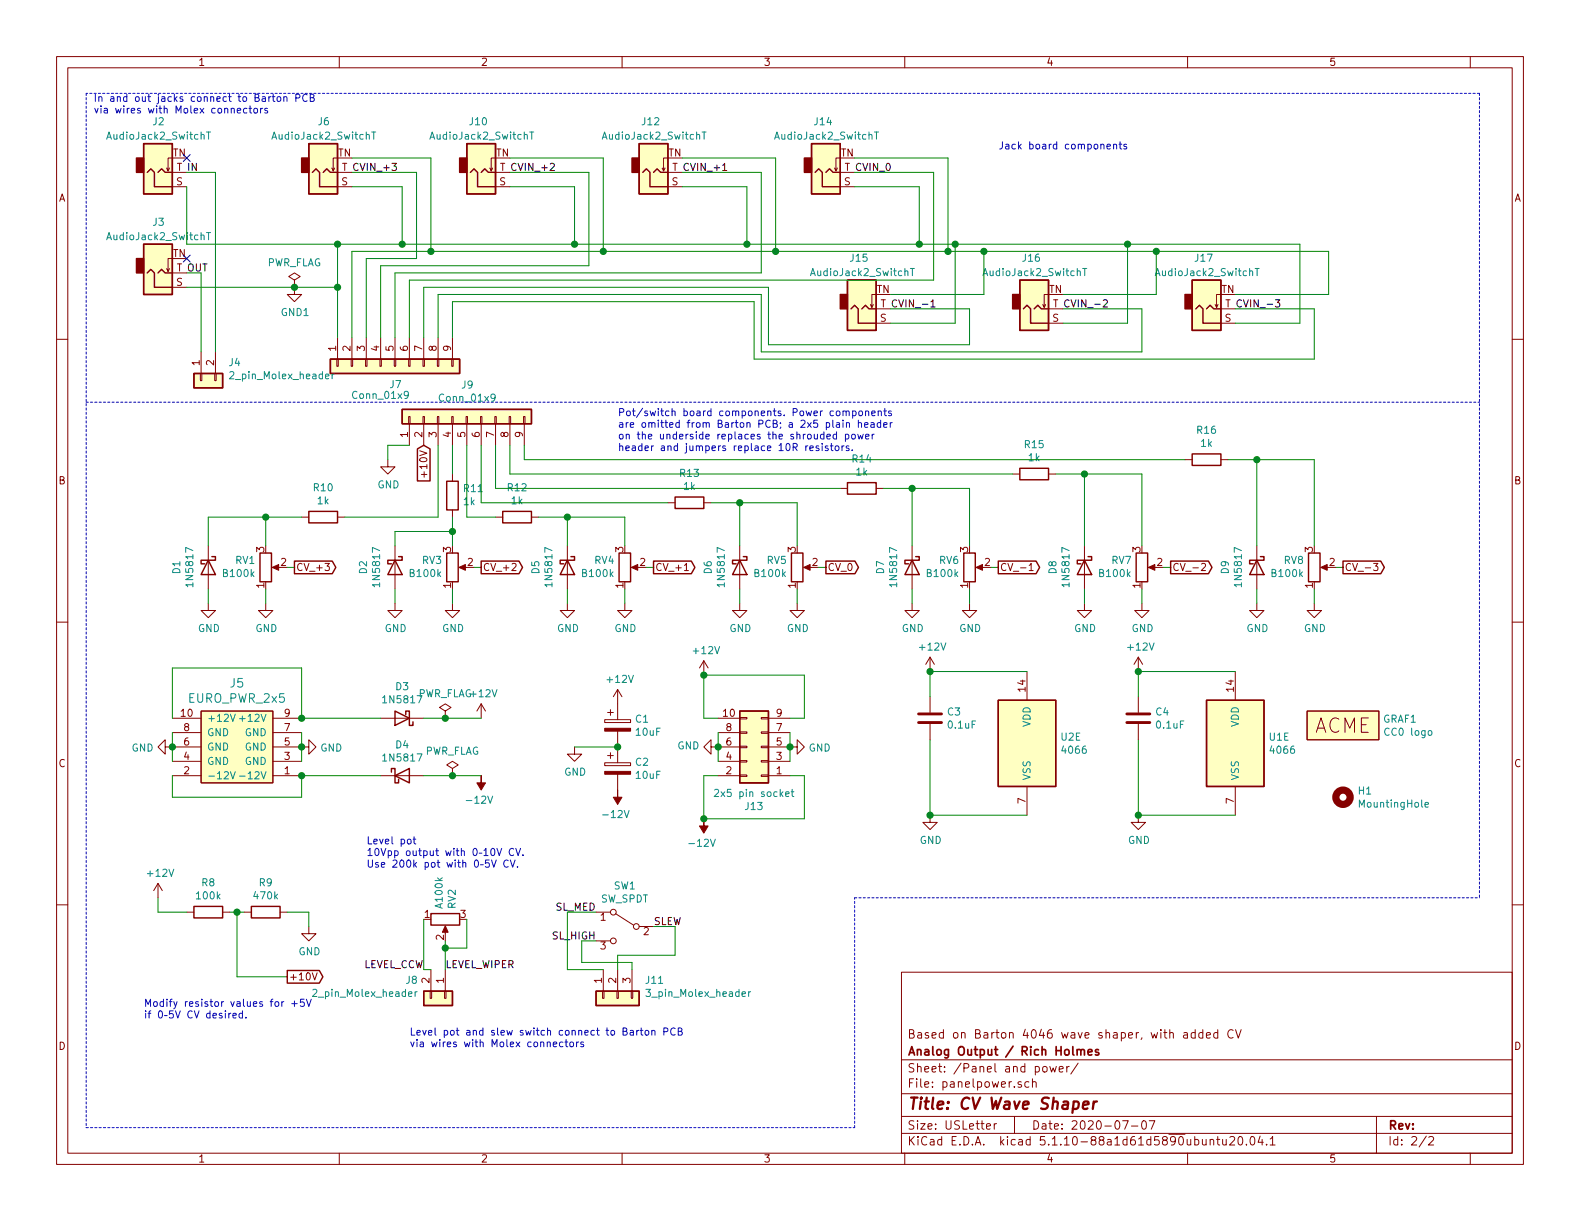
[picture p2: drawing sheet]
<svg xmlns="http://www.w3.org/2000/svg" width="279mm" height="216mm" viewBox="0 0 279 216" stroke-linecap="round" stroke-linejoin="round" font-family="sans-serif">
<g fill="none" stroke="#840000" stroke-width=".18">
<path d="M10 10h259.4v195.9h-259.4zM12 12h255.4v191.9h-255.4zM60 10v2M110 10v2M160 10v2M210 10v2M260 10v2M30 29.7l-.3 .5M30.5 27.9h-.8v2.3l-.2-.5M30.5 33h2.5M30.5 30.5h2.5M59.2 29.7l-.3 .5"/>
<path d="M59.7 27.9h-.8v2.3l-.2-.5M59.7 33h2.5M59.7 30.5h2.5M87.1 29.7l-.2 .5M87.6 27.9h-.7v2.3l-.3-.5M87.6 33h2.6M87.6 30.5h2.6M117.6 29.7l-.3 .5M118.1 27.9h-.8v2.3l-.2-.5M118.1 33h2.5M118.1 30.5h2.5M148.1 29.7l-.3 .5"/>
<path d="M148.6 27.9h-.8v2.3l-.2-.5M148.6 33h2.5M148.6 30.5h2.5M10 60h2M30 47.5l-.3 .5M30.5 45.7h-.8v2.3l-.2-.5M30.5 50.8h2.5M30.5 48.3h2.5M52.1 49.5l1-.6-1-.6-1 .6 1 .6v1.3M52.1 50.8h.1M52.1 50.8v1.3h1.2l-1.2 1.2-1.3-1.2h1.3M59.7 59.7v3.8"/>
<path d="M62.2 59.7v3.8M64.8 59.7v3.8M67.3 59.7v3.8M69.8 59.7v3.8M72.4 59.7v3.8M74.9 59.7v3.8M77.5 59.7v3.8M80 59.7v3.8M154.4 53.8l-.2 .6M154.9 52.1h-.7v2.3l-.3-.6M154.9 57.2h2.6M154.9 54.6h2.6"/>
<path d="M184.9 53.8l-.2 .6M185.4 52.1h-.7v2.3l-.3-.6M185.4 57.2h2.6M185.4 54.6h2.6M215.4 53.8l-.3 .6M215.9 52.1h-.8v2.3l-.2-.6M215.9 57.2h2.5M215.9 54.6h2.5M267.4 60h2M35.4 66h.3v1.3h-.3zM35.6 62.2v3.8M38 66h.2v1.3h-.2z"/>
<path d="M38.1 62.2v3.8M59.6 63.5h.2v1.3h-.2zM62.1 63.5h.3v1.3h-.3zM64.6 63.5h.3v1.3h-.3zM67.2 63.5h.2v1.3h-.2zM69.7 63.5h.3v1.3h-.3zM72.3 73.7h.2v1.2h-.2zM72.3 63.5h.2v1.3h-.2zM72.4 74.9v3.8M74.8 73.7h.3v1.2h-.3zM74.8 63.5h.3v1.3h-.3zM74.9 74.9v3.8"/>
<path d="M77.3 73.7h.3v1.2h-.3zM77.3 63.5h.3v1.3h-.3zM77.5 74.9v3.8M79.9 73.7h.2v1.2h-.2zM79.9 63.5h.2v1.3h-.2zM80 74.9v3.8M82.4 73.7h.3v1.2h-.3zM82.5 74.9v3.8M85 73.7h.2v1.2h-.2zM85.1 74.9v3.8M87.5 73.7h.3v1.2h-.3zM87.6 74.9v3.8"/>
<path d="M90 73.7h.3v1.2h-.3zM90.2 74.9v3.8M92.6 73.7h.2v1.2h-.2zM92.7 74.9v3.8M36.8 96.5v7.6M53.3 91.4h1.3M59.7 91.4h1.3M68.6 81.3v1.3h1.2l-1.2 1.2-1.3-1.2h1.3M69.8 96.5v7.6M75 83.4v1M80 83.8v1.3M80 90.2v1.2"/>
<path d="M87.6 91.4h1.3M94 91.4h1.2M100.3 96.5v7.6M118.1 88.9h1.3M124.5 88.9h1.2M130.8 96.5v7.6M148.6 86.4h1.3M154.9 86.4h1.3M161.3 96.5v7.6M179.1 83.8h1.2M182 100l.3-.4v1.3M185.4 83.8h1.3"/>
<path d="M191.8 96.5v7.6M209.5 81.3h1.3M212.5 99.7l.5-.1 .2 .4-.1 .2-.7 .7h.8M215.9 81.3h1.3M222.2 96.5v7.6M242.9 99.6h.8l-.4 .5 .3 .1v.6l-.5 .1-.2-.1M10 110h2M36.8 106.7v1.3h1.3l-1.3 1.2-1.2-1.2h1.2M47 106.7v1.3h1.3l-1.3 1.2-1.3-1.2h1.3M48.5 100.3h1M69.8 106.7v1.3h1.3l-1.3 1.2-1.2-1.2h1.2M80 106.7v1.3h1.3l-1.3 1.2-1.3-1.2h1.3"/>
<path d="M81.5 100.3h1M100.3 106.7v1.3h1.3l-1.3 1.2-1.2-1.2h1.2M110.5 106.7v1.3h1.3l-1.3 1.2-1.3-1.2h1.3M112 100.3h1M121 100.9h.7M124.5 116.8l-.8 1.3M124.5 116.8v2.6M124.5 116.8l.7 1.3M130.8 106.7v1.3h1.3l-1.3 1.2-1.3-1.2h1.3M141 106.7v1.3h1.2l-1.2 1.2-1.3-1.2h1.3M142.5 100.3h1M161.3 106.7v1.3h1.3l-1.3 1.2-1.3-1.2h1.3"/>
<path d="M164.5 116.2l-.8 1.3M164.5 116.2v2.5M164.5 116.2l.7 1.3M171.4 106.7v1.3h1.3l-1.3 1.2-1.2-1.2h1.2M173 100.3h1M181.6 118.7v5.1M182 100.9h.7M191.8 106.7v1.3h1.2l-1.2 1.2-1.3-1.2h1.3M201.3 116.2l-.8 1.3M201.3 116.2v2.5M201.3 116.2l.8 1.3M201.9 106.7v1.3h1.3l-1.3 1.2-1.2-1.2h1.2"/>
<path d="M203.5 100.3h1M218.4 118.7v5.1M222.2 106.7v1.3h1.3l-1.3 1.2-1.2-1.2h1.2M232.4 106.7v1.3h1.3l-1.3 1.2-1.3-1.2h1.3M233.9 100.3h1M267.4 110h2M29.2 132.1v-1.3l-1.3 1.3 1.3 1.3v-1.3h6.4M30.5 137.2h5.1M30.5 127h5.1M30.5 134.6h5.1M30.5 129.5h5.1M35.6 125.7h12.7v12.7h-12.7z"/>
<path d="M48.3 132.1h6.3v1.3l1.3-1.3-1.3-1.3v1.3M48.3 137.2h5M48.3 127h5M48.3 134.6h5M48.3 129.5h5M67.3 137.2h7.6M67.3 127h7.6M78.7 125.7l1.1-.6-1.1-.6-1 .6 1 .6v1.3M78.7 127h.1M80 135.9l1-.6-1-.7-1 .7 1 .6v1.3M80 137.2h.1M85.1 124.5v2.5"/>
<path d="M85.1 124.5l-.8 1.2M85.1 124.5l.8 1.2M101.6 132.1v1.3h1.3l-1.3 1.2-1.3-1.2h1.3M106.9 127.3h4.6v.5h-4.6zM106.9 134.9h4.6v.5h-4.6zM107.4 126h1.1M107.4 133.6h1.1M107.9 125.5v1M107.9 133.1v1M109.2 121.9v5.4M109.2 129.3v5.6M109.2 136.9v2.8"/>
<path d="M109.2 121.9l-.7 1.3M109.2 121.9l.8 1.3M125.7 132.1v1.3l-1.2-1.3 1.2-1.3v1.3h5.1M127 137.2h3.8M127 127h3.8M127 134.6h3.8M127 129.5h3.8M130.8 126.9h1.3v.2h-1.3zM130.8 129.4h1.3v.3h-1.3zM130.8 134.5h1.3v.2h-1.3zM130.8 137h1.3v.3h-1.3zM130.8 132h1.3v.2h-1.3z"/>
<path d="M134.6 126.9h1.3v.2h-1.3zM134.6 129.4h1.3v.3h-1.3zM134.6 134.5h1.3v.2h-1.3zM134.6 137h1.3v.3h-1.3zM134.6 132h1.3v.2h-1.3zM135.9 132.1h5.1v1.3l1.2-1.3-1.2-1.3v1.3M135.9 137.2h3.8M135.9 127h3.8M135.9 134.6h3.8M135.9 129.5h3.8M164.5 123.2v2.8M164.5 128v2.8"/>
<path d="M181.6 139.1v5M201.3 123.2v2.8M201.3 128v2.8M218.4 139.1v5M231.1 125.7h12.7v5.1h-12.7zM10 160h2M27.9 156.2l-.7 1.3M27.9 156.2v2.6M27.9 156.2l.8 1.3M164.5 144.1v1.3h1.2l-1.2 1.3-1.3-1.3h1.3M201.3 144.1v1.3h1.3l-1.3 1.3-1.3-1.3h1.3M267.4 160h2"/>
<path d="M33 161.3h1.3M39.4 161.3h1.2M43.2 161.3h1.2M49.5 161.3h1.3M54.6 163.8v1.3h1.3l-1.3 1.3-1.3-1.3h1.3M55.2 172l.5 1.3 .4-1.3M76.1 175.3h.2v1.2h-.2zM76.2 171.5v3.8M78.6 175.3h.3v1.2h-.3zM78.7 164.1v1M78.7 171.5v3.8M105.4 161.3h2.5"/>
<path d="M105.4 166.4h2.5M106.6 175.3h.2v1.2h-.2zM106.7 171.5v3.8M108.8 161.5l3.2 2.1M109.1 175.3h.2v1.2h-.2zM109.2 171.5v3.8M111.6 175.3h.3v1.2h-.3zM111.8 171.5v3.8M113 163.8h2.6M159.4 171.9h108v32h-108zM159.4 197.4h108M159.4 193.4h108"/>
<path d="M159.4 187.4h108M174.4 199.2l.8-.2-.1-.2-.4-.1-.3 .2 .1 .7h.6M175.8 198.7v1M176.2 198.7l-.3 .1-.1 .2M179.4 197.4v3M180.6 191.3a.37 .37 0 0 0-.6 .2l.1 .2 .5 .1 .1 .2-.3 .3-.4-.1M181.9 191.3h-.4l-.3 .2 .1 .6 .2 .2 .4-.1M182.6 191.4l.1-.1a.37 .37 0 0 1 .5 .2v.8M182.6 190.8v1.5M184.5 188.7l.2-.1 .4 .1v.7l-.2 .2-.4-.2zM185.6 188.6l.4 1 .2-.8 .3 .8 .3-1M187.3 189.1l.7-.2-.1-.3h-.4l-.2 .2 .1 .7h.5"/>
<path d="M188.6 188.6v1M189.1 188.6l-.5 .2M190.7 188l-1.3 1.9M198.5 198.2h1l-.6 1.5M200.1 199.1h1.1M202 198.3l.4-.1a.94 .94 0 0 1 0 1.5 .82 .82 0 0 1-.4-1.4zM203.2 198.2h1l-.6 1.5M209.3 182.7h.6l.1 .9M210 182.9l-.5 .1-.2 .2 .2 .4 .5-.1M211.4 182.7l-.5-.1-.3 .3 .1 .5 .2 .2 .5-.1M211.4 182.1v1.5M212.7 182.7l-.4-.1-.3 .3 .1 .5 .2 .2 .4-.1"/>
<path d="M212.7 182.1v1.5M213.3 183.1l.7-.2v-.2l-.4-.1-.3 .2 .1 .7h.6M215.3 182.7l-.4-.1-.3 .3 .1 .5 .2 .2 .4-.1M215.3 182.1v1.5M218.1 182.2a.7 .7 0 0 0-1 .2 .7 .7 0 0 0 .2 1 .55 .55 0 0 0 .8 0M218.5 182.1l.5 1.5 .5-1.5M243.4 197.4v6.5M60 203.9v2M110 203.9v2M159.4 200.4h108M160 203.9v2M210 203.9v2"/>
<path d="M214 201.6l.2-.1h.4v1M214 201.5v1M215.1 201.5h.6M215.3 201v1.3l.4 .2M216.2 201.5l.1 .9 .3 .1 .2-.2M216.8 201.5v1M217.5 201.1l.2-.1h.4l.2 .4-.9 1.1h.9M219 201.1l.4-.1a.94 .94 0 0 1 0 1.5l-.4-.3-.1-.7zM220.4 202.3v.2M221.2 201.1l.3-.1a.94 .94 0 0 1 0 1.5 .82 .82 0 0 1-.3-1.4zM222.8 200.9l-.3 1.1h.9M223.2 201.5v1"/>
<path d="M224 202.3v.2M224.6 201.4l.4-.4v1.5M224.6 202.5h.9M252.2 200.9l-1.2 1.9M252.7 201.1l.2-.1h.3l.3 .4-.9 1.1h.9M260 203.9v2"/>
<circle cx="108.5" cy="166.4" r=".51"/>
<circle cx="108.5" cy="161.3" r=".51"/>
<circle cx="112.5" cy="163.8" r=".51"/>
</g>
<path d="M191.5 195.4l1-.2v-.4h-.8l-.2 1 .2 .3 .6-.1M193.4 194.8l-.2 1.3M194 194.8a.54 .54 0 0 0-.6 .3" fill="none" stroke="#840000" stroke-width=".41"/>
<path d="M190.5 185.7l.1-.1a.37 .37 0 0 1 .5 .2v.8M190.5 185.6v1M191.1 185.8l.2-.2h.4l.1 1M192.4 186.1l.7-.2v-.3h-.5l-.2 .2 .1 .7h.6M194.3 185.6h-.4l-.2 .2 .1 .2 .5 .1v.4h-.6" fill="none" stroke="#840000" stroke-width=".3"/>
<g fill="none" stroke="#840000" stroke-width=".25">
<path d="M25.4 25.4h5.1v8.9h-5.1zM26 30.5l.7-.7 .6 .7v2.5h3.2M27.9 30.5l.7-.7 .6 .7h1.3M54.6 25.4h5.1v8.9h-5.1zM55.2 30.5l.7-.7 .6 .7v2.5h3.2M57.1 30.5l.7-.7 .6 .7h1.3M82.5 25.4h5.1v8.9h-5.1zM83.2 30.5l.6-.7 .7 .7v2.5h3.1M85.1 30.5l.6-.7 .7 .7h1.2M113 25.4h5.1v8.9h-5.1zM113.7 30.5l.6-.7 .6 .7v2.5h3.2M115.6 30.5l.6-.7 .6 .7h1.3"/>
<path d="M143.5 25.4h5.1v8.9h-5.1zM144.1 30.5l.7-.7 .6 .7v2.5h3.2M146 30.5l.7-.7 .6 .7h1.3M25.4 43.2h5.1v8.9h-5.1zM26 48.3l.7-.7 .6 .7v2.5h3.2M27.9 48.3l.7-.7 .6 .7h1.3M149.9 49.5h5v8.9h-5zM150.5 54.6l.6-.6 .7 .6v2.6h3.1M152.4 54.6l.6-.6 .7 .6h1.2M180.3 49.5h5.1v8.9h-5.1zM181 54.6l.6-.6 .6 .6v2.6h3.2M182.9 54.6l.6-.6 .6 .6h1.3"/>
<path d="M210.8 49.5h5.1v8.9h-5.1zM211.5 54.6l.6-.6 .6 .6v2.6h3.2M213.4 54.6l.6-.6 .6 .6h1.3M34.3 66h5.1v2.6h-5.1zM58.4 63.5h22.9v2.5h-22.9zM71.1 72.4h22.9v2.5h-22.9zM73.8 79.4l1.1-.7 1.1 .7v5.6h-2.2zM36.8 99.1l1.3 2.5h-2.5zM37.5 98.4h.6v.7h-2.5v.6h.6M46 97.8h2v5.1h-2zM52.1 99.2h6.7l.6 1.1-.6 1.1h-6.7zM54.6 90.4h5.1v2.1h-5.1z"/>
<path d="M69.8 99.1l1.3 2.5h-2.5zM70.5 98.4h.6v.7h-2.5v.6h.6M79 97.8h2v5.1h-2zM79 85.1h2v5.1h-2zM85.1 99.2h6.7l.6 1.1-.6 1.1h-6.7zM88.9 90.4h5.1v2.1h-5.1zM100.3 99.1l1.3 2.5h-2.5zM101 98.4h.6v.7h-2.5v.6h.6M109.5 97.8h2v5.1h-2zM115.6 99.2h6.7l.6 1.1-.6 1.1h-6.7zM119.4 87.9h5.1v2h-5.1zM130.8 99.1l1.3 2.5h-2.6z"/>
<path d="M131.4 98.4h.7v.7h-2.6v.6h.7M140 97.8h2v5.1h-2zM146 99.2h5.2l.6 1.1-.6 1.1h-5.2zM149.9 85.3h5v2.1h-5zM161.3 99.1l1.3 2.5h-2.6zM161.9 98.4h.7v.7h-2.6v.6h.7M170.4 97.8h2.1v5.1h-2.1zM176.5 99.2h6.7l.6 1.1-.6 1.1h-6.7zM180.3 82.8h5.1v2h-5.1zM191.8 99.1l1.2 2.5h-2.5zM192.4 98.4h.6v.7h-2.5v.6h.6M200.9 97.8h2v5.1h-2z"/>
<path d="M207 99.2h6.7l.6 1.1-.6 1.1h-6.7zM210.8 80.3h5.1v2h-5.1zM222.2 99.1l1.3 2.5h-2.5zM222.9 98.4h.6v.7h-2.5v.6h.6M231.4 97.8h2v5.1h-2zM237.5 99.2h6.7l.6 1.1-.6 1.1h-6.7zM69.2 136.5v-.6h.6v2.5h.7v-.6M69.8 125.7l2.6 1.3-2.6 1.3zM69.8 137.2l2.6-1.3v2.5zM71.8 126.4v-.7h.6v2.6h.6v-.7M130.8 125.7h5.1v12.7h-5.1zM176.5 123.8h10.2v15.3h-10.2z"/>
<path d="M213.4 123.8h10.1v15.3h-10.1zM34.3 160.3h5.1v2h-5.1zM44.4 160.3h5.1v2h-5.1zM50.8 171.6h5.7l.6 1.1-.6 1.1h-5.7zM74.9 175.3h5.1v2.5h-5.1zM76.2 161.5h5.1v2.1h-5.1zM105.4 175.3h7.6v2.5h-7.6z"/>
</g>
<g fill="#840000" stroke="#840000" stroke-width=".18">
<path d="M48.1 100.3l1.2-.5v1z"/>
<path d="M124.5 144.8v1.3h.7l-.7 1.2-.8-1.2h.8z"/>
<path d="M81.2 100.3l1.1-.5v1z"/>
<path d="M111.6 100.3l1.2-.5v1z"/>
<path d="M142.1 100.3l1.2-.5v1z"/>
<path d="M172.6 100.3l1.1-.5v1z"/>
<path d="M203.1 100.3l1.1-.5v1z"/>
<path d="M78.7 163.7l.5 1.1h-1z"/>
<path d="M106.9 128.8h4.6v.5h-4.6z"/>
<path d="M106.9 136.4h4.6v.5h-4.6z"/>
<path d="M109.2 139.7v1.3h.8l-.8 1.2-.7-1.2h.7z"/>
<path d="M233.6 100.3l1.1-.5v1z"/>
<path d="M85.1 137.2v1.2h.8l-.8 1.3-.8-1.3h.8z"/>
</g>
<g fill="#ffffc2" stroke="#ffffc2" stroke-width=".18">
<path d="M130.8 125.7h5.1v12.7h-5.1z"/>
<path d="M71.1 72.4h22.9v2.5h-22.9z"/>
<path d="M58.4 63.5h22.9v2.5h-22.9z"/>
<path d="M74.9 175.3h5.1v2.5h-5.1z"/>
<path d="M213.4 123.8h10.1v15.3h-10.1z"/>
<path d="M105.4 175.3h7.6v2.5h-7.6z"/>
<path d="M176.5 123.8h10.2v15.3h-10.2z"/>
<path d="M34.3 66h5.1v2.6h-5.1z"/>
<path d="M231.1 125.7h12.7v5.1h-12.7z"/>
<path d="M35.6 125.7h12.7v12.7h-12.7z"/>
<path d="M25.4 25.4h5.1v8.9h-5.1z"/>
<path d="M25.4 43.2h5.1v8.9h-5.1z"/>
<path d="M54.6 25.4h5.1v8.9h-5.1z"/>
<path d="M82.5 25.4h5.1v8.9h-5.1z"/>
<path d="M210.8 49.5h5.1v8.9h-5.1z"/>
<path d="M180.3 49.5h5.1v8.9h-5.1z"/>
<path d="M143.5 25.4h5.1v8.9h-5.1z"/>
<path d="M149.9 49.5h5v8.9h-5z"/>
<path d="M113 25.4h5.1v8.9h-5.1z"/>
</g>
<g fill="none" stroke="#008484" stroke-width=".18">
<path d="M36.5 23.3h.7M36.9 23.3v1.3M65.7 23.3h.7M66.1 23.3v1.3M93.7 23.3h.7M94 23.3v1.3M124.2 23.3h.7M124.5 23.3v1.3M154.6 23.3h.7M155 23.3v1.3M36.5 41.1h.7M36.9 41.1v1.3"/>
<path d="M161 47.5h.7M161.3 47.5v1.2M191.5 47.5h.7M191.8 47.5v1.2M221.9 47.5h.8M222.3 47.5v1.2M58.7 66.1v.9M59.1 66.1l-.3 .1-.1 .2M72.2 69.7l-.2 .3-.4-.1-.1-.2 .1-.4 .4-.1 .1 .1a.84 .84 0 0 1-.3 1.2h-.2M87.6 70.2l-.3 .3-.4-.1-.1-.2 .1-.5h.4l.2 .1a.84 .84 0 0 1-.3 1.1h-.3M40.7 126.3l.5 1.3 .4-1.3M40.7 136.4l.5 1.3 .4-1.3"/>
<path d="M42.4 137.2h1M42.4 127.1h1M126.4 139.7l.4-.1 .3 .3-.1 .2-.7 .7h.8M140.1 139.6v1.1l.3 .1M252.7 129.2h.3l.2 .2-.1 .6h-.3l-.2-.1zM138.9 140.4l.6-.1v-.2l-.4-.1-.2 .2 .1 .6h.5M139.9 140h.5M252 142.3l.6-.1v-.3h-.4l-.2 .2 .1 .6h.5M73.4 175.4v.8M73.8 175.4h-.3l-.1 .2M132.4 175.4v.8M132.7 175.4h-.2l-.1 .2"/>
</g>
<circle cx="237.5" cy="141" r="1.27" fill="none" stroke="#840000" stroke-width="1.3"/>
<path d="M162.4 127.8h4.1M162.4 126.2h4.1M199.3 127.8h4M199.3 126.2h4" fill="none" stroke="#840000" stroke-width=".51"/>
<g fill="#840000" stroke="#840000" stroke-width=".25">
<path d="M24.1 27.9h1.3v2.6h-1.3z"/>
<path d="M24.1 45.7h1.3v2.6h-1.3z"/>
<path d="M53.3 27.9h1.3v2.6h-1.3z"/>
<path d="M81.3 27.9h1.2v2.6h-1.2z"/>
<path d="M209.5 52.1h1.3v2.5h-1.3z"/>
<path d="M179.1 52.1h1.2v2.5h-1.2z"/>
<path d="M142.2 27.9h1.3v2.6h-1.3z"/>
<path d="M148.6 52.1h1.3v2.5h-1.3z"/>
<path d="M111.8 27.9h1.2v2.6h-1.2z"/>
</g>
<path d="M15.2 16.5v182.9M261.6 16.5v142.3M261.6 16.5h-246.4M15.2 71.1h246.4M151.1 158.8h110.5M15.2 199.4h135.9M151.1 199.4v-40.6" fill="none" stroke="#0000c2" stroke-width=".18" stroke-dasharray=".4 .4"/>
<g fill="none" stroke="#008400" stroke-width=".18">
<path d="M33 33v10.2h196.9v14h-11.5M33 30.5h5.1v31.7M62.2 30.5h11.5v15.2h-8.9v14M62.2 33h8.9v10.2M62.2 27.9h14v16.6M90.2 33h11.4v10.2M90.2 30.5h13.9v16.5h-36.8v12.7M90.2 27.9h16.5v16.6M120.6 30.5h14v17.8h-64.8v11.4M120.6 33h11.5v10.2M120.6 27.9h16.6v16.6M151.1 30.5h14v19h-92.7v10.2"/>
<path d="M151.1 27.9h16.5v16.6M151.1 33h11.5v10.2M33 50.8h26.7M35.6 48.3v13.9M59.7 43.2v16.5M157.5 54.6h13.9v6.4h-35.5v-10.2h-61v8.9M168.9 43.2v14h-11.4M174 44.5v7.6h-16.5M188 54.6h13.9v7.6h-67.3v-10.1h-57.1v7.6M199.4 43.2v14h-11.4M204.5 44.5v7.6h-16.5M218.4 52.1h16.5v-7.6h-172.7v15.2"/>
<path d="M218.4 54.6h14v8.9h-99.1v-10.2h-53.3v6.4M72.4 78.7h-3.8v2.6M77.5 78.7v12.7h-16.5M80 78.7v5.1M82.5 78.7v12.7h5.1M85.1 78.7v10.2h33M87.6 78.7v7.7h61M90.2 78.7v5.1h88.9M92.7 78.7v2.6h116.8M47 91.4v5.1M53.3 91.4h-16.5v5.1M80 94h-10.2v2.5"/>
<path d="M80 91.4v5.1M95.2 91.4h15.3v5.1M100.3 91.4v5.1M125.7 88.9h15.3v7.6M130.8 88.9v7.6M156.2 86.4h15.2v10.1M161.3 86.4v10.1M186.7 83.8h15.2v12.7M191.8 83.8v12.7M217.2 81.3h15.2v15.2M222.2 81.3v15.2M36.8 104.1v2.6"/>
<path d="M47 104.1v2.6M50.8 100.3h1.3M69.8 104.1v2.6M80 104.1v2.6M83.8 100.3h1.3M100.3 104.1v2.6M110.5 104.1v2.6M114.3 100.3h1.3M130.8 104.1v2.6M141 104.1v2.6M144.8 100.3h1.2M161.3 104.1v2.6"/>
<path d="M171.4 104.1v2.6M175.3 100.3h1.2M181.6 118.7h-17.1v4.5M191.8 104.1v2.6M201.9 104.1v2.6M205.7 100.3h1.3M218.4 118.7h-17.1v4.5M222.2 104.1v2.6M232.4 104.1v2.6M236.2 100.3h1.3M30.5 127v-8.9h22.8v8.9h14M30.5 137.2v3.8h22.8v-3.8h14"/>
<path d="M30.5 129.5v5.1M53.3 129.5v5.1M74.9 127h10.2M74.9 137.2h10.2M101.6 132.1h7.6M127 127h-2.5v-7.6h17.7v7.6h-2.5M127 137.2h-2.5v7.6h17.7v-7.6h-2.5M127 129.5v5.1M139.7 129.5v5.1M164.5 130.8v13.3h17.1M201.3 130.8v13.3h17.1M27.9 158.8v2.5h5.1"/>
<path d="M40.6 161.3h2.6M41.9 161.3v11.4h8.9M50.8 161.3h3.8v2.5M74.9 162.6v8.9h1.3M78.7 166.4v5.1M82.5 162.6v5h-3.8M102.9 166.4v3.8h8.9v1.3M105.4 161.3h-5.1v10.2h6.4M115.6 163.8h3.8v5.1h-10.2v2.6"/>
</g>
<path d="M69.3 28.9h.8l-.4 .5 .3 .1 .1 .4-.3 .2-.5-.1M97.3 29l.5-.1 .2 .3-.7 .9h.7M127.8 30.1h.7M164.6 53.4l.4-.4v1.3M164.6 54.3h.8M195.1 53.1l.5-.1 .2 .4-.8 .9h.8M225.5 53h.8l-.4 .5 .3 .1 .1 .5-.2 .2-.6-.1" fill="none" stroke="#000" stroke-width=".18"/>
<g fill="none" stroke="#0000c2" stroke-width=".18">
<path d="M42 19.6l.6-.1-.1-.3h-.3l-.2 .1v.6h.5M43.7 19.2h-.4l-.2 .2 .1 .5h.5M44 19.2h.5M44.2 18.7v1.1l.3 .2M44.9 19.3l.2-.1 .4 .1v.5l-.1 .1-.3 .1-.2-.1zM46.1 19.2v.8M46.5 19.2l-.4 .2M47.3 19.2h-.3l-.2 .1 .1 .2 .4 .1v.3h-.5M48.1 17.1h.5M48.3 16.7v1.1l.3 .1M49.1 17.1h.3l.3 .2-.2 .6h-.3l-.2-.1zM50.2 17.2l.2-.1h.3v.8"/>
<path d="M50.2 17.1v.8M52.3 17.3l.7-.1v-.4l-.2-.1h-.5v1.2M54.3 16.8a.6 .6 0 0 0-.8 .4 .6 .6 0 0 0 .6 .7l.2-.1M54.9 17.3l.5-.1 .1-.2-.1-.2-.5-.1v1.2h.4l.2-.1 .1-.3-.3-.2M195.8 25.9l.6-.1-.1-.2-.4-.1-.1 .2v.6h.5M196.9 25.6l.2-.1 .3 .1 .1 .7M196.9 25.5v.8M197.9 25.5h.5M198.1 25.1v1.1l.3 .1M199.2 25.6l-.3-.1-.2 .2 .1 .2 .4 .1v.3h-.5M143.2 79.2l.6-.1v-.2l-.4-.1-.2 .2 .1 .6h.5M144.8 78.9l-.3-.1-.2 .2v.2l.5 .1v.3h-.5"/>
<path d="M145.4 78.8v.9M146.2 77.2l.6-.1v-.3h-.4l-.2 .2 .1 .6h.5M146.4 78.9l-.3-.1-.2 .2 .1 .2 .4 .1v.3h-.5M146.8 78.8h.5M147 78.4v1.1l.3 .2M147.8 78.9l.3-.1 .3 .3-.2 .5-.3 .1-.2-.2zM147.9 74.8h.5l.1 .8M147.9 76.8h-.3l-.3 .2 .1 .6h.5M147.9 76.4v1.2M148.5 75l-.4 .1-.2 .2v.2h.6M148.9 78.8v.9M149.1 72.8l.2-.1h.3v.8"/>
<path d="M149.1 74.3v.1M149.1 74.7v.9M149.3 78.8l-.4 .3M149.5 76.8h.4l.2 .2-.1 .6h-.5M149.5 76.8v1.3M149.6 72.8l.2-.1h.3l.1 .8M149.7 74.9l.2-.2 .3 .1v.8M149.7 74.7v.9M150.1 78.9l-.3-.1-.2 .2 .1 .2 .4 .1v.3h-.5M150.7 76.8h.3l.2 .1 .1 .5-.2 .2h-.3l-.2-.1zM150.7 79.6v.1M150.8 72.7h.3l.3 .2-.1 .6h-.5"/>
<path d="M150.8 72.7v1.2M151.7 76.8l.2 .8 .3-.6 .2 .6 .3-.8M151.8 74.9l.2-.2 .3 .1v.8M151.8 74.3v1.3M152 72.7h.3l.2 .2-.1 .6h-.3l-.2-.1zM152.9 75.1l.6-.1-.1-.2-.3-.1-.2 .2 .1 .6h.4M153.1 72.8l.1-.1h.3l.1 .8M153.1 77.2l.6-.1-.1-.3h-.4l-.1 .2v.6h.5M153.1 72.7v.8M154 74.8h.5l.1 .8M154.2 73.1l.6-.1-.1-.3h-.4l-.1 .1v.7h.5M154.2 76.8v.8"/>
<path d="M154.6 75l-.4 .1-.2 .2v.2h.6M154.6 76.8h-.3l-.1 .2M155.3 72.8l.2-.1h.3l.1 .8M155.3 72.7v.8M155.7 74.8l-.3-.1-.3 .3 .1 .5h.5M155.7 74.3v1.3M156.3 75.1l.6-.1-.1-.2-.3-.1-.2 .2v.6h.5M156.3 72.7h.5M156.5 72.2v1.1l.3 .2M157.4 74.7v.9M157.6 72.7h-.3l-.2 .1 .1 .2 .4 .2v.3h-.5M157.8 74.7l-.3 .1-.1 .2"/>
<path d="M72.1 148.5l.2-.1 .3 .1 .1 .5-.1 .2h-.3l-.2-.1zM73.1 148.4h.4M73.2 148v1l.3 .2M86.5 152.1h-.6l-.1 .6 .2-.1h.4l.1 .6-.2 .1-.5-.1M86.9 150.1l.2-.1a.69 .69 0 0 1 .4 .6 .69 .69 0 0 1-.4 .7l-.3-.2v-.3zM86.9 152.1l.4 1.2 .5-1.2M87.9 150l.4 1.3 .4-1.3M89.9 152.2a.6 .6 0 0 0-.9 .4 .6 .6 0 0 0 .6 .7l.3-.1M90.2 152.1l.5 1.2 .4-1.2M90.8 150.1a.6 .6 0 0 0-.8 .5 .6 .6 0 0 0 .6 .7l.2-.1M91.2 150l.4 1.3 .4-1.3M91.5 153.2v.1"/>
<path d="M92.5 151.2v.1M40.5 179.2v.8M40.8 179.2l-.3 .2M41.2 179.6l.6-.1-.1-.3h-.3l-.2 .1v.7h.5M42.9 179.2h-.4l-.2 .2 .1 .6h.5M42.9 178.7v1.3M43.5 179.9v.1M49.8 177.1v.9M50.2 177.1l-.4 .2M51.6 177.5h1M52.1 177v1M53.8 176.7h-.6l-.1 .6 .2-.1 .5 .1v.5l-.2 .2-.5-.2"/>
<path d="M54.2 176.7l.4 1.3 .4-1.3M97.8 184.7l.7-.1-.1-.3h-.4l-.2 .1 .1 .6h.5M99.5 184.3h-.3l-.3 .2 .2 .5h.4M99.9 184.3h.5M100.1 183.8v1.1l.3 .2M100.8 184.4l.2-.1 .4 .1v.5l-.1 .1-.3 .1-.2-.1zM102 184.3v.8M102.3 184.3l-.3 .2M103.2 184.3h-.3l-.2 .1v.2l.5 .1v.3h-.5M111.5 182.2h.4l.1 .8M112 182.5h-.4l-.2 .2 .1 .3h.5M112.6 182.2v.8"/>
<path d="M113 182.2l-.4 .2M113.2 182.2h.5M113.4 181.8v1.1l.3 .1M114.2 182.2h.3l.2 .2-.1 .6h-.3l-.2-.1zM115.3 182.3l.1-.1h.3l.1 .8M115.3 182.2v.8M117.4 182.4l.7-.1v-.4l-.2-.1h-.5v1.2M119.4 181.9a.6 .6 0 0 0-.8 .4 .6 .6 0 0 0 .6 .7l.2-.1M119.9 182.4l.6-.1 .1-.2-.1-.2-.6-.1v1.2h.5l.2-.1v-.3l-.3-.2"/>
</g>
<g fill="#008400" stroke="#008400" stroke-width=".25">
<circle cx="53.3" cy="127" r=".51"/>
<circle cx="53.3" cy="132.1" r=".51"/>
<circle cx="161.3" cy="86.4" r=".51"/>
<circle cx="30.5" cy="132.1" r=".51"/>
<circle cx="191.8" cy="83.8" r=".51"/>
<circle cx="109.2" cy="132.1" r=".51"/>
<circle cx="53.3" cy="137.2" r=".51"/>
<circle cx="164.5" cy="118.7" r=".51"/>
<circle cx="139.7" cy="132.1" r=".51"/>
<circle cx="76.2" cy="44.5" r=".51"/>
<circle cx="106.7" cy="44.5" r=".51"/>
<circle cx="137.2" cy="44.5" r=".51"/>
<circle cx="167.6" cy="44.5" r=".51"/>
<circle cx="174" cy="44.5" r=".51"/>
<circle cx="204.5" cy="44.5" r=".51"/>
<circle cx="201.3" cy="118.7" r=".51"/>
<circle cx="59.7" cy="50.8" r=".51"/>
<circle cx="59.7" cy="43.2" r=".51"/>
<circle cx="199.4" cy="43.2" r=".51"/>
<circle cx="71.1" cy="43.2" r=".51"/>
<circle cx="168.9" cy="43.2" r=".51"/>
<circle cx="101.6" cy="43.2" r=".51"/>
<circle cx="132.1" cy="43.2" r=".51"/>
<circle cx="162.6" cy="43.2" r=".51"/>
<circle cx="124.5" cy="119.4" r=".51"/>
<circle cx="222.3" cy="81.3" r=".51"/>
<circle cx="130.8" cy="88.9" r=".51"/>
<circle cx="127" cy="132.1" r=".51"/>
<circle cx="100.3" cy="91.4" r=".51"/>
<circle cx="47" cy="91.4" r=".51"/>
<circle cx="80" cy="137.2" r=".51"/>
<circle cx="80" cy="94" r=".51"/>
<circle cx="124.5" cy="144.8" r=".51"/>
<circle cx="78.7" cy="127" r=".51"/>
<circle cx="52.1" cy="50.8" r=".51"/>
<circle cx="78.7" cy="167.6" r=".51"/>
<circle cx="41.9" cy="161.3" r=".51"/>
<circle cx="201.3" cy="144.1" r=".51"/>
<circle cx="164.5" cy="144.1" r=".51"/>
</g>
<path d="M32.4 27.3l1.2 1.2M33.6 27.3l-1.2 1.2M32.4 45.1l1.2 1.2M33.6 45.1l-1.2 1.2" fill="none" stroke="#000084" stroke-width=".18"/>
<text font-size="3.5" fill="#840000" x="232.3" y="129.6">ACME</text>
<text font-size="2.8" fill="#840000" x="160.4" y="196.2">Title: CV Wave Shaper</text>
<g font-size="2.1" fill="#008484">
<text x="33.4" y="124.3">EURO_PWR_2x5</text>
<text x="40.7" y="121.6">J5</text>
</g>
<g font-size="2.1" fill="#840000">
<text x="160.4" y="183.6">Based on Barton 4046 wave shaper, with added CV</text>
<text x="160.4" y="189.6">Sheet: /Panel and power/</text>
<text x="160.4" y="186.6">Analog Output / Rich Holmes</text>
<text x="160.4" y="192.3">File: panelpower.sch</text>
<text x="160.4" y="202.5">KiCad E.D.A. kicad 5.1.10-88a1d61d5890ubuntu20.04.1</text>
<text x="160.4" y="199.7">Size: USLetter</text>
<text x="182.4" y="199.7">Date: 2020-07-07</text>
<text x="245.4" y="199.7">Rev:</text>
<text x="245.4" y="202.5">Id: 2/2</text>
</g>
<g font-size="1.8" fill="#840000">
<text x="35" y="11.6">1</text>
<text x="85" y="11.6">2</text>
<text x="135" y="11.6">3</text>
<text x="185" y="11.6">4</text>
<text x="235" y="11.6">5</text>
<text x="30.6" y="27.7">TN</text>
<text x="59.8" y="27.7">TN</text>
<text x="87.7" y="27.7">TN</text>
<text x="118.2" y="27.7">TN</text>
<text x="148.7" y="27.7">TN</text>
<text x="10.4" y="35.6">A</text>
<text x="31.2" y="32.8">S</text>
<text x="60.4" y="32.8">S</text>
<text x="88.3" y="32.8">S</text>
<text x="118.8" y="32.8">S</text>
<text x="149.3" y="32.8">S</text>
<text x="267.8" y="35.6">A</text>
<text x="30.6" y="45.5">TN</text>
<text x="31.2" y="50.5">S</text>
<text x="155" y="51.8">TN</text>
<text x="185.5" y="51.8">TN</text>
<text x="216" y="51.8">TN</text>
<text x="155.6" y="56.9">S</text>
<text x="186.1" y="56.9">S</text>
<text x="216.6" y="56.9">S</text>
<text x="35.3" y="64.6" transform="rotate(-90 35.3 64.6)">1</text>
<text x="37.8" y="64.6" transform="rotate(-90 37.8 64.6)">2</text>
<text x="59.4" y="62.1" transform="rotate(-90 59.4 62.1)">1</text>
<text x="62" y="62.1" transform="rotate(-90 62 62.1)">2</text>
<text x="64.5" y="62.1" transform="rotate(-90 64.5 62.1)">3</text>
<text x="67.1" y="62.1" transform="rotate(-90 67.1 62.1)">4</text>
<text x="69.6" y="62.1" transform="rotate(-90 69.6 62.1)">5</text>
<text x="72.1" y="62.1" transform="rotate(-90 72.1 62.1)">6</text>
<text x="74.7" y="62.1" transform="rotate(-90 74.7 62.1)">7</text>
<text x="77.2" y="62.1" transform="rotate(-90 77.2 62.1)">8</text>
<text x="79.8" y="62.1" transform="rotate(-90 79.8 62.1)">9</text>
<text x="72.1" y="77.3" transform="rotate(-90 72.1 77.3)">1</text>
<text x="74.7" y="77.3" transform="rotate(-90 74.7 77.3)">2</text>
<text x="77.2" y="77.3" transform="rotate(-90 77.2 77.3)">3</text>
<text x="79.8" y="77.3" transform="rotate(-90 79.8 77.3)">4</text>
<text x="82.3" y="77.3" transform="rotate(-90 82.3 77.3)">5</text>
<text x="84.8" y="77.3" transform="rotate(-90 84.8 77.3)">6</text>
<text x="87.4" y="77.3" transform="rotate(-90 87.4 77.3)">7</text>
<text x="89.9" y="77.3" transform="rotate(-90 89.9 77.3)">8</text>
<text x="92.5" y="77.3" transform="rotate(-90 92.5 77.3)">9</text>
<text x="75.6" y="83.7" transform="rotate(-90 75.6 83.7)">+10V</text>
<text x="10.4" y="85.6">B</text>
<text x="267.8" y="85.6">B</text>
<text x="46.7" y="97.6" transform="rotate(-90 46.7 97.6)">3</text>
<text x="49.7" y="100.1">2</text>
<text x="52.3" y="101">CV_+3</text>
<text x="79.8" y="97.6" transform="rotate(-90 79.8 97.6)">3</text>
<text x="82.7" y="100.1">2</text>
<text x="85.3" y="101">CV_+2</text>
<text x="110.2" y="97.6" transform="rotate(-90 110.2 97.6)">3</text>
<text x="113.2" y="100.1">2</text>
<text x="115.8" y="101">CV_+1</text>
<text x="140.7" y="97.6" transform="rotate(-90 140.7 97.6)">3</text>
<text x="143.7" y="100.1">2</text>
<text x="146.3" y="101">CV_0</text>
<text x="171.2" y="97.6" transform="rotate(-90 171.2 97.6)">3</text>
<text x="174.1" y="100.1">2</text>
<text x="176.8" y="101">CV_-1</text>
<text x="201.7" y="97.6" transform="rotate(-90 201.7 97.6)">3</text>
<text x="204.6" y="100.1">2</text>
<text x="207.3" y="101">CV_-2</text>
<text x="232.2" y="97.6" transform="rotate(-90 232.2 97.6)">3</text>
<text x="235.1" y="100.1">2</text>
<text x="237.7" y="101">CV_-3</text>
<text x="46.7" y="104" transform="rotate(-90 46.7 104)">1</text>
<text x="79.8" y="104" transform="rotate(-90 79.8 104)">1</text>
<text x="110.2" y="104" transform="rotate(-90 110.2 104)">1</text>
<text x="140.7" y="104" transform="rotate(-90 140.7 104)">1</text>
<text x="171.2" y="104" transform="rotate(-90 171.2 104)">1</text>
<text x="201.7" y="104" transform="rotate(-90 201.7 104)">1</text>
<text x="232.2" y="104" transform="rotate(-90 232.2 104)">1</text>
<text x="181.4" y="122.3" transform="rotate(-90 181.4 122.3)">14</text>
<text x="218.2" y="122.3" transform="rotate(-90 218.2 122.3)">14</text>
<text x="32.1" y="126.7">10</text>
<text x="32.5" y="131.8">6</text>
<text x="32.5" y="129.3">8</text>
<text x="50.3" y="131.8">5</text>
<text x="50.3" y="129.3">7</text>
<text x="50.3" y="126.7">9</text>
<text x="127.9" y="126.7">10</text>
<text x="128.4" y="131.8">6</text>
<text x="128.4" y="129.3">8</text>
<text x="137.3" y="131.8">5</text>
<text x="137.3" y="129.3">7</text>
<text x="137.3" y="126.7">9</text>
<text x="10.4" y="135.6">C</text>
<text x="32.5" y="136.9">2</text>
<text x="32.5" y="134.4">4</text>
<text x="50.3" y="136.9">1</text>
<text x="50.3" y="134.4">3</text>
<text x="128.4" y="136.9">2</text>
<text x="128.4" y="134.4">4</text>
<text x="137.3" y="136.9">1</text>
<text x="137.3" y="134.4">3</text>
<text x="267.8" y="135.6">C</text>
<text x="181.4" y="142.1" transform="rotate(-90 181.4 142.1)">7</text>
<text x="218.2" y="142.1" transform="rotate(-90 218.2 142.1)">7</text>
<text x="75.1" y="162.3">1</text>
<text x="78.5" y="166.2" transform="rotate(-90 78.5 166.2)">2</text>
<text x="81.4" y="162.3">3</text>
<text x="106.2" y="162.8">1</text>
<text x="106.2" y="167.9">3</text>
<text x="113.8" y="165.4">2</text>
<text x="51.1" y="173.4">+10V</text>
<text x="75.9" y="173.8" transform="rotate(-90 75.9 173.8)">2</text>
<text x="78.5" y="173.8" transform="rotate(-90 78.5 173.8)">1</text>
<text x="106.4" y="173.8" transform="rotate(-90 106.4 173.8)">1</text>
<text x="109" y="173.8" transform="rotate(-90 109 173.8)">2</text>
<text x="111.5" y="173.8" transform="rotate(-90 111.5 173.8)">3</text>
<text x="10.4" y="185.6">D</text>
<text x="267.8" y="185.6">D</text>
<text x="35" y="205.5">1</text>
<text x="85" y="205.5">2</text>
<text x="135" y="205.5">3</text>
<text x="185" y="205.5">4</text>
<text x="235" y="205.5">5</text>
</g>
<g font-size="1.8" fill="#0000c2">
<text x="16.5" y="18">In and out jacks connect to Barton PCB</text>
<text x="16.5" y="20.1">via wires with Molex connectors</text>
<text x="176.5" y="26.4">Jack board components</text>
<text x="109.2" y="73.6">Pot/switch board components. Power components</text>
<text x="109.2" y="75.6">are omitted from Barton PCB; a 2x5 plain header</text>
<text x="109.2" y="77.7">on the underside replaces the shrouded power</text>
<text x="109.2" y="79.8">header and jumpers replace 10R resistors.</text>
<text x="64.8" y="149.3">Level pot</text>
<text x="64.8" y="151.4">10Vpp output with 010V CV.</text>
<text x="64.8" y="153.4">Use 200k pot with 05V CV.</text>
<text x="25.4" y="178">Modify resistor values for +5V</text>
<text x="25.4" y="180.1">if 05V CV desired.</text>
<text x="72.4" y="183.1">Level pot and slew switch connect to Barton PCB</text>
<text x="72.4" y="185.2">via wires with Molex connectors</text>
</g>
<g font-size="1.8" fill="#008484">
<text x="27.1" y="22.1">J2</text>
<text x="56.3" y="22.1">J6</text>
<text x="83.1" y="22.1">J10</text>
<text x="113.6" y="22.1">J12</text>
<text x="144.1" y="22.1">J14</text>
<text x="19.2" y="24.7">AudioJack2_SwitchT</text>
<text x="48.4" y="24.7">AudioJack2_SwitchT</text>
<text x="76.4" y="24.7">AudioJack2_SwitchT</text>
<text x="106.9" y="24.7">AudioJack2_SwitchT</text>
<text x="137.3" y="24.7">AudioJack2_SwitchT</text>
<text x="27.1" y="39.9">J3</text>
<text x="19.2" y="42.5">AudioJack2_SwitchT</text>
<text x="47.1" y="47.1">PWR_FLAG</text>
<text x="150.4" y="46.3">J15</text>
<text x="180.9" y="46.3">J16</text>
<text x="211.4" y="46.3">J17</text>
<text x="143.7" y="48.8">AudioJack2_SwitchT</text>
<text x="174.2" y="48.8">AudioJack2_SwitchT</text>
<text x="204.6" y="48.8">AudioJack2_SwitchT</text>
<text x="49.8" y="55.9">GND1</text>
<text x="40.5" y="64.7">J4</text>
<text x="41.1" y="67.1">2_pin_Molex_header</text>
<text x="62.6" y="70.5">Conn_01x9</text>
<text x="69" y="68.6">J7</text>
<text x="77.9" y="71">Conn_01x9</text>
<text x="81.7" y="68.7">J9</text>
<text x="211.7" y="76.7">R16</text>
<text x="150.8" y="81.8">R14</text>
<text x="181.3" y="79.2">R15</text>
<text x="181.9" y="81.6">1k</text>
<text x="212.4" y="79">1k</text>
<text x="55.5" y="86.9">R10</text>
<text x="56.2" y="89.2">1k</text>
<text x="66.8" y="86.4">GND</text>
<text x="82" y="89.3">1k</text>
<text x="82.1" y="87">R11</text>
<text x="89.8" y="86.9">R12</text>
<text x="90.5" y="89.2">1k</text>
<text x="120.3" y="84.3">R13</text>
<text x="121" y="86.6">1k</text>
<text x="151.4" y="84.1">1k</text>
<text x="31.9" y="101.4" transform="rotate(-90 31.9 101.4)">D1</text>
<text x="41.7" y="99.7">RV1</text>
<text x="64.9" y="101.4" transform="rotate(-90 64.9 101.4)">D2</text>
<text x="74.7" y="99.7">RV3</text>
<text x="95.4" y="101.4" transform="rotate(-90 95.4 101.4)">D5</text>
<text x="105.2" y="99.7">RV4</text>
<text x="125.9" y="101.4" transform="rotate(-90 125.9 101.4)">D6</text>
<text x="135.7" y="99.7">RV5</text>
<text x="156.3" y="101.4" transform="rotate(-90 156.3 101.4)">D7</text>
<text x="166.1" y="99.7">RV6</text>
<text x="186.8" y="101.4" transform="rotate(-90 186.8 101.4)">D8</text>
<text x="196.6" y="99.7">RV7</text>
<text x="217.3" y="101.4" transform="rotate(-90 217.3 101.4)">D9</text>
<text x="227.1" y="99.7">RV8</text>
<text x="34.2" y="103.4" transform="rotate(-90 34.2 103.4)">1N5817</text>
<text x="39.6" y="102">B100k</text>
<text x="67.2" y="103.4" transform="rotate(-90 67.2 103.4)">1N5817</text>
<text x="72.6" y="102">B100k</text>
<text x="97.7" y="103.4" transform="rotate(-90 97.7 103.4)">1N5817</text>
<text x="103.1" y="102">B100k</text>
<text x="128.2" y="103.4" transform="rotate(-90 128.2 103.4)">1N5817</text>
<text x="133.6" y="102">B100k</text>
<text x="158.6" y="103.4" transform="rotate(-90 158.6 103.4)">1N5817</text>
<text x="164.1" y="102">B100k</text>
<text x="189.1" y="103.4" transform="rotate(-90 189.1 103.4)">1N5817</text>
<text x="194.5" y="102">B100k</text>
<text x="219.6" y="103.4" transform="rotate(-90 219.6 103.4)">1N5817</text>
<text x="225" y="102">B100k</text>
<text x="35" y="111.8">GND</text>
<text x="45.2" y="111.8">GND</text>
<text x="68" y="111.8">GND</text>
<text x="78.2" y="111.8">GND</text>
<text x="98.5" y="111.8">GND</text>
<text x="108.7" y="111.8">GND</text>
<text x="129" y="111.8">GND</text>
<text x="139.1" y="111.8">GND</text>
<text x="159.5" y="111.8">GND</text>
<text x="169.6" y="111.8">GND</text>
<text x="189.9" y="111.8">GND</text>
<text x="200.1" y="111.8">GND</text>
<text x="220.4" y="111.8">GND</text>
<text x="230.6" y="111.8">GND</text>
<text x="122.8" y="115.7">+12V</text>
<text x="162.8" y="115">+12V</text>
<text x="199.6" y="115">+12V</text>
<text x="68" y="124.4">1N5817</text>
<text x="70" y="122">D3</text>
<text x="73.8" y="123.3">PWR_FLAG+12V</text>
<text x="107.5" y="120.8">+12V</text>
<text x="36.6" y="127.6">+12V</text>
<text x="36.6" y="130.2">GND</text>
<text x="43.1" y="127.6">+12V</text>
<text x="43.3" y="130.2">GND</text>
<text x="112.4" y="127.8">C1</text>
<text x="112.5" y="130.1">10uF</text>
<text x="167.6" y="126.5">C3</text>
<text x="167.8" y="128.8">0.1uF</text>
<text x="182.2" y="128.6" transform="rotate(-90 182.2 128.6)">VDD</text>
<text x="187.7" y="131">U2E</text>
<text x="204.4" y="126.5">C4</text>
<text x="204.6" y="128.8">0.1uF</text>
<text x="219.1" y="128.6" transform="rotate(-90 219.1 128.6)">VDD</text>
<text x="224.5" y="131">U1E</text>
<text x="244.6" y="127.8">GRAF1</text>
<text x="245.2" y="130.1">CC0 logo</text>
<text x="23.3" y="132.9">GND</text>
<text x="36.6" y="137.8">-12V</text>
<text x="36.6" y="135.3">GND</text>
<text x="36.6" y="132.7">GND</text>
<text x="43.3" y="135.3">GND</text>
<text x="43.3" y="132.7">GND</text>
<text x="43.5" y="137.8">-12V</text>
<text x="56.6" y="132.9">GND</text>
<text x="68" y="134.6">1N5817</text>
<text x="70" y="132.3">D4</text>
<text x="75.1" y="133.5">PWR_FLAG</text>
<text x="99.8" y="137.2">GND</text>
<text x="112.4" y="135.4">C2</text>
<text x="112.5" y="137.7">10uF</text>
<text x="119.8" y="132.5">GND</text>
<text x="143" y="132.9">GND</text>
<text x="188" y="133.3">4066</text>
<text x="224.8" y="133.3">4066</text>
<text x="82.9" y="142.1">-12V</text>
<text x="127.2" y="140.9">2x5 pin socket</text>
<text x="131.9" y="143.2">J13</text>
<text x="182.2" y="138" transform="rotate(-90 182.2 138)">VSS</text>
<text x="219.1" y="138" transform="rotate(-90 219.1 138)">VSS</text>
<text x="240.3" y="140.5">H1</text>
<text x="240.6" y="142.8">MountingHole</text>
<text x="107" y="144.7">-12V</text>
<text x="122.2" y="149.7">-12V</text>
<text x="162.6" y="149.2">GND</text>
<text x="199.5" y="149.2">GND</text>
<text x="26.2" y="155">+12V</text>
<text x="34.9" y="159">100k</text>
<text x="35.7" y="156.7">R8</text>
<text x="45" y="159">470k</text>
<text x="45.9" y="156.7">R9</text>
<text x="78.3" y="160.5" transform="rotate(-90 78.3 160.5)">A100k</text>
<text x="80.6" y="160.7" transform="rotate(-90 80.6 160.7)">RV2</text>
<text x="106.2" y="159.6">SW_SPDT</text>
<text x="108.6" y="157.3">SW1</text>
<text x="52.8" y="168.9">GND</text>
<text x="71.8" y="174">J8</text>
<text x="114.3" y="174">J11</text>
<text x="55.8" y="176.3">2_pin_Molex_header</text>
<text x="114.8" y="176.3">3_pin_Molex_header</text>
</g>
<g font-size="1.8">
<text x="31.2" y="30.2">T IN</text>
<text x="60.4" y="30.2">T CVIN_+3</text>
<text x="88.4" y="30.2">T CVIN_+2</text>
<text x="118.8" y="30.2">T CVIN_+1</text>
<text x="149.3" y="30.2">T CVIN_0</text>
<text x="31.2" y="48">T OUT</text>
<text x="155.7" y="54.4">T CVIN_-1</text>
<text x="186.2" y="54.4">T CVIN_-2</text>
<text x="216.6" y="54.4">T CVIN_-3</text>
<text x="98.2" y="161">SL_MED</text>
<text x="97.7" y="166.1">SL_HIGH</text>
<text x="115.6" y="163.6">SLEW</text>
<text x="64" y="171.2">LEVEL_CCW</text>
<text x="78.7" y="171.2">LEVEL_WIPER</text>
</g>
</svg>
